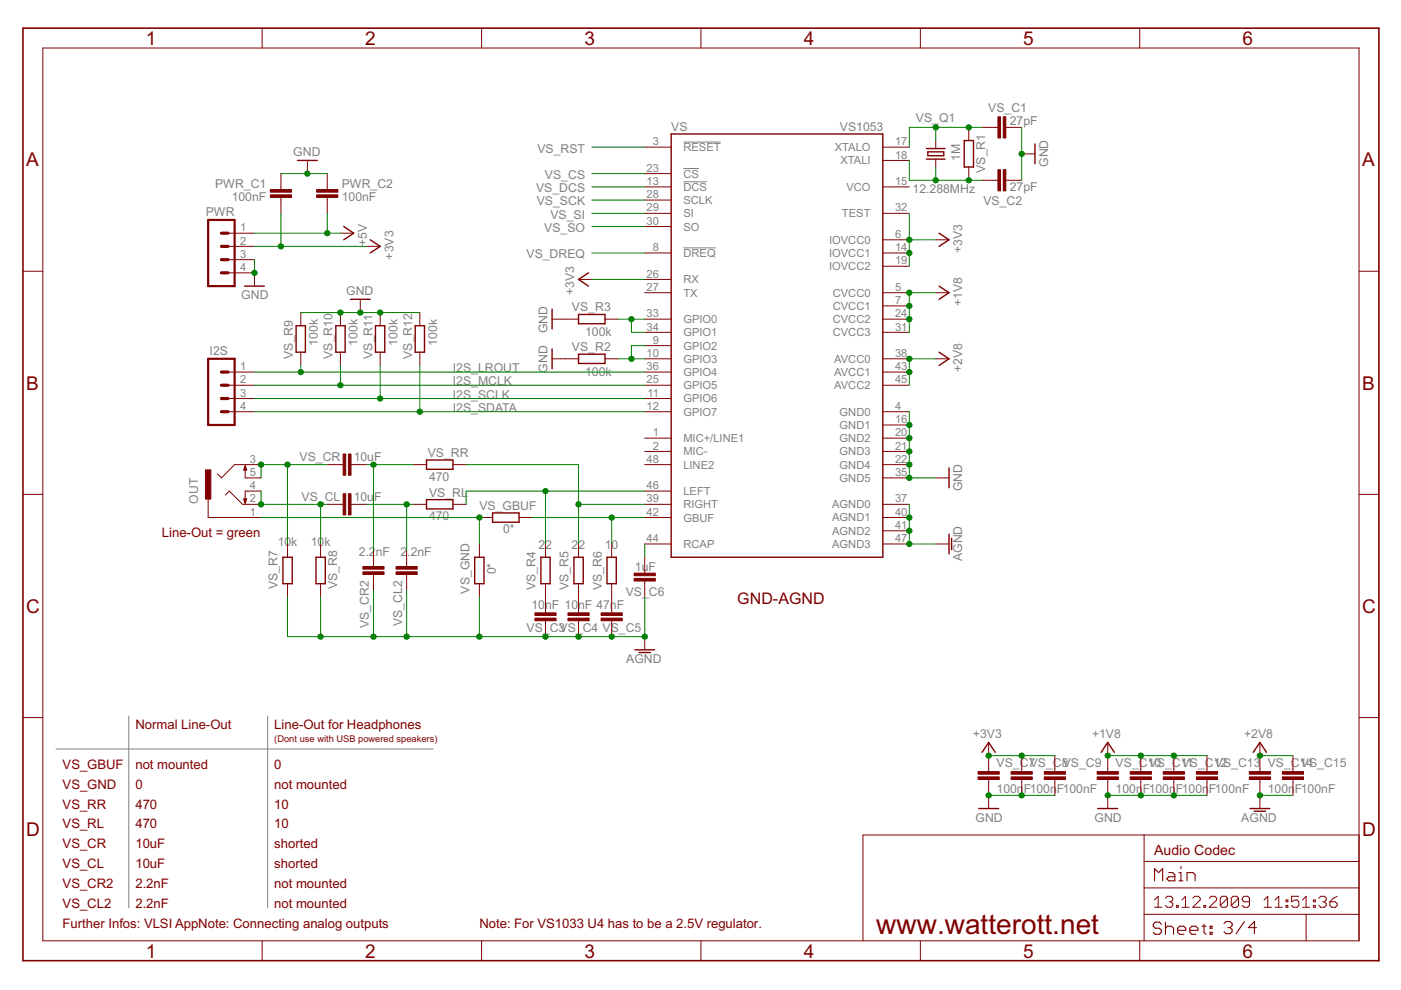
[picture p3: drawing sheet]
<svg xmlns="http://www.w3.org/2000/svg" width="297mm" height="210mm" viewBox="0 0 297 210" stroke-linecap="round" stroke-linejoin="round" font-family="sans-serif">
<g fill="#808080" stroke="#808080" stroke-width=".21">
<path d="M11.9 158.8h79.9z"/>
<path d="M56.7 151.8v40.7z"/>
<path d="M27.3 151.8v40.7z"/>
<path d="M144.9 30.1h7.9z"/>
<path d="M144.9 35.7h3.3z"/>
<path d="M144.9 38.5h5z"/>
<path d="M144.9 52.6h6.8z"/>
</g>
<g fill="#800000" stroke="#800000" stroke-width=".3">
<path d="M142.3 28.4v89.8z"/>
<path d="M142.3 118.2h44.9z"/>
<path d="M187.2 28.4v89.8z"/>
<path d="M142.3 28.4h44.9z"/>
<path d="M201.2 113.2v4.3z"/>
<path d="M201.8 114.1v2.4z"/>
<path d="M122.7 77.1h5.6z"/>
<path d="M122.7 75.1h5.6z"/>
<path d="M128.3 75.1v2z"/>
<path d="M122.7 75.1v2z"/>
<path d="M117.1 74v4.2z"/>
<path d="M130.7 118.2v5.6z"/>
<path d="M128.7 118.2v5.6z"/>
<path d="M128.7 118.2h2z"/>
<path d="M128.7 123.8h2z"/>
<path d="M123.7 118.2v5.6z"/>
<path d="M121.7 118.2v5.6z"/>
<path d="M121.7 118.2h2z"/>
<path d="M121.7 123.8h2z"/>
<path d="M116.6 118.2v5.6z"/>
<path d="M114.7 118.2v5.6z"/>
<path d="M114.7 118.2h1.9z"/>
<path d="M114.7 123.8h1.9z"/>
<path d="M134.6 137.8h4.2z"/>
<path d="M135.5 138.3h2.4z"/>
<path d="M199.1 52.2l2.1-1.4z"/>
<path d="M199.1 49.4l2.1 1.4z"/>
<path d="M199.1 77.5l2.1-1.4z"/>
<path d="M199.1 74.7l2.1 1.4z"/>
<path d="M199.1 63.5l2.1-1.4z"/>
<path d="M199.1 60.7l2.1 1.4z"/>
<path d="M122.7 59.2l2.1-1.4z"/>
<path d="M122.7 59.2l2.1 1.5z"/>
<path d="M201.2 99.2v4.2z"/>
<path d="M207.5 171.4h4.2z"/>
<path d="M209.6 157.4l1.4 2.1z"/>
<path d="M209.6 157.4l-1.4 2.1z"/>
<path d="M232.7 171.4h4.3z"/>
<path d="M234.9 157.4l1.4 2.1z"/>
<path d="M234.9 157.4l-1.5 2.1z"/>
<path d="M267.1 157.4l1.4 2.1z"/>
<path d="M267.1 157.4l-1.4 2.1z"/>
<path d="M265 171.4h4.2z"/>
<path d="M265.9 172h2.4z"/>
<path d="M219.4 30.5v4.2z"/>
<path d="M204.4 29.8v5.6z"/>
<path d="M206.4 29.8v5.6z"/>
<path d="M204.4 35.4h2z"/>
<path d="M204.4 29.8h2z"/>
<path d="M90.4 105.9h5.6z"/>
<path d="M90.4 107.9h5.6z"/>
<path d="M90.4 105.9v2z"/>
<path d="M96 105.9v2z"/>
<path d="M90.4 97.5h5.6z"/>
<path d="M90.4 99.5h5.6z"/>
<path d="M90.4 97.5v2z"/>
<path d="M96 97.5v2z"/>
<path d="M104.4 108.8h5.6z"/>
<path d="M104.4 110.7h5.6z"/>
<path d="M104.4 108.8v1.9z"/>
<path d="M110 108.8v1.9z"/>
<path d="M100.6 118.2v5.6z"/>
<path d="M102.6 118.2v5.6z"/>
<path d="M100.6 123.8h2z"/>
<path d="M100.6 118.2h2z"/>
<path d="M60 118.2v5.6z"/>
<path d="M62 118.2v5.6z"/>
<path d="M60 123.8h2z"/>
<path d="M60 118.2h2z"/>
<path d="M67 118.2v5.6z"/>
<path d="M69 118.2v5.6z"/>
<path d="M67 123.8h2z"/>
<path d="M67 118.2h2z"/>
<path d="M122.7 68.6h5.6z"/>
<path d="M122.7 66.7h5.6z"/>
<path d="M128.3 66.7v1.9z"/>
<path d="M122.7 66.7v1.9z"/>
<path d="M117.1 65.6v4.2z"/>
<path d="M51.9 60.7h4.1z"/>
<path d="M78.5 53.6l2.1-1.4z"/>
<path d="M78.5 50.8l2.1 1.4z"/>
<path d="M72.9 50.8l2.1-1.4z"/>
<path d="M72.9 48l2.1 1.4z"/>
<path d="M63.1 34h4.2z"/>
<path d="M64.7 69.1v5.6z"/>
<path d="M62.8 69.1v5.6z"/>
<path d="M62.8 69.1h1.9z"/>
<path d="M62.8 74.7h1.9z"/>
<path d="M73.2 69.1v5.6z"/>
<path d="M71.2 69.1v5.6z"/>
<path d="M71.2 69.1h2z"/>
<path d="M71.2 74.7h2z"/>
<path d="M81.6 69.1v5.6z"/>
<path d="M79.6 69.1v5.6z"/>
<path d="M79.6 69.1h2z"/>
<path d="M79.6 74.7h2z"/>
<path d="M90 69.1v5.6z"/>
<path d="M88 69.1v5.6z"/>
<path d="M88 69.1h2z"/>
<path d="M88 74.7h2z"/>
<path d="M74.3 63.5h4.2z"/>
<path d="M52 98.8l.3 .8z"/>
<path d="M51.7 99.6h.6z"/>
<path d="M52 98.8l-.3 .8z"/>
<path d="M52.3 105.8l-.3 .9z"/>
<path d="M51.7 105.8h.6z"/>
<path d="M51.7 105.8l.3 .9z"/>
<path d="M196.7 33h3.4z"/>
<path d="M200.1 32.2v.8z"/>
<path d="M196.7 32.2h3.4z"/>
<path d="M196.7 32.2v.8z"/>
<path d="M196.4 31.5h4z"/>
<path d="M196.4 33.7h4z"/>
</g>
<g fill="#800000" stroke="#800000" stroke-width=".21">
<path d="M136.7 31.2h5.6z"/>
<path d="M136.7 36.8h5.6z"/>
<path d="M136.7 39.6h5.6z"/>
<path d="M136.7 42.4h5.6z"/>
<path d="M136.7 45.2h5.6z"/>
<path d="M136.7 48h5.6z"/>
<path d="M136.7 59.2h5.6z"/>
<path d="M136.7 62.1h5.6z"/>
<path d="M136.7 67.7h5.6z"/>
<path d="M136.7 70.5h5.6z"/>
<path d="M136.7 73.3h5.6z"/>
<path d="M136.7 76.1h5.6z"/>
<path d="M136.7 78.9h5.6z"/>
<path d="M136.7 81.7h5.6z"/>
<path d="M136.7 84.5h5.6z"/>
<path d="M136.7 87.3h5.6z"/>
<path d="M136.7 92.9h5.6z"/>
<path d="M136.7 95.7h5.6z"/>
<path d="M136.7 98.5h5.6z"/>
<path d="M136.7 104.1h5.6z"/>
<path d="M136.7 106.9h5.6z"/>
<path d="M136.7 109.7h5.6z"/>
<path d="M136.7 115.3h5.6z"/>
<path d="M187.2 31.2h5.6z"/>
<path d="M187.2 34h5.6z"/>
<path d="M187.2 39.6h5.6z"/>
<path d="M187.2 45.2h5.6z"/>
<path d="M187.2 50.8h5.6z"/>
<path d="M187.2 53.6h5.6z"/>
<path d="M187.2 56.5h5.6z"/>
<path d="M187.2 62.1h5.6z"/>
<path d="M187.2 64.9h5.6z"/>
<path d="M187.2 67.7h5.6z"/>
<path d="M187.2 70.5h5.6z"/>
<path d="M187.2 76.1h5.6z"/>
<path d="M187.2 78.9h5.6z"/>
<path d="M187.2 81.7h5.6z"/>
<path d="M187.2 87.3h5.6z"/>
<path d="M187.2 90.1h5.6z"/>
<path d="M187.2 92.9h5.6z"/>
<path d="M187.2 95.7h5.6z"/>
<path d="M187.2 98.5h5.6z"/>
<path d="M187.2 101.3h5.6z"/>
<path d="M187.2 106.9h5.6z"/>
<path d="M136.7 53.6h5.6z"/>
<path d="M187.2 109.7h5.6z"/>
<path d="M187.2 112.5h5.6z"/>
<path d="M187.2 115.3h5.6z"/>
<path d="M198.4 115.3h2.8z"/>
<path d="M128.3 76.1h2.8z"/>
<path d="M119.9 76.1h2.8z"/>
<path d="M136.7 123.8v2.8z"/>
<path d="M136.7 118.2v2.7z"/>
<path d="M136.7 123.2v.6z"/>
<path d="M136.7 120.9v.6z"/>
<path d="M117.1 76.1h2.8z"/>
<path d="M129.7 115.3v2.9z"/>
<path d="M129.7 123.8v2.8z"/>
<path d="M122.7 115.3v2.9z"/>
<path d="M122.7 123.8v2.8z"/>
<path d="M115.7 115.3v2.9z"/>
<path d="M115.7 123.8v2.8z"/>
<path d="M115.7 132.2v2.8z"/>
<path d="M115.7 126.6v2.8z"/>
<path d="M115.7 131.6v.6z"/>
<path d="M115.7 129.4v.5z"/>
<path d="M122.7 132.2v2.8z"/>
<path d="M122.7 126.6v2.8z"/>
<path d="M122.7 131.6v.6z"/>
<path d="M122.7 129.4v.5z"/>
<path d="M129.7 132.2v2.8z"/>
<path d="M129.7 126.6v2.8z"/>
<path d="M129.7 131.6v.6z"/>
<path d="M129.7 129.4v.5z"/>
<path d="M136.7 135v2.8z"/>
<path d="M198.4 50.8h2.8z"/>
<path d="M198.4 76.1h2.8z"/>
<path d="M198.4 62.1h2.8z"/>
<path d="M122.7 59.2h2.8z"/>
<path d="M198.4 101.3h2.8z"/>
<path d="M288.1 193.9v5.6z"/>
<path d="M288.1 188.3v5.6z"/>
<path d="M288.1 182.6v5.7z"/>
<path d="M288.1 177v5.6z"/>
<path d="M183 177v22.5z"/>
<path d="M183 177h59.6z"/>
<path d="M242.6 177h45.5z"/>
<path d="M276.9 193.9v5.6z"/>
<path d="M276.9 193.9h11.2z"/>
<path d="M242.6 193.9h34.3z"/>
<path d="M242.6 193.9v5.6z"/>
<path d="M242.6 188.3v5.6z"/>
<path d="M242.6 188.3h45.5z"/>
<path d="M242.6 182.6v5.7z"/>
<path d="M242.6 182.6h45.5z"/>
<path d="M242.6 177v5.6z"/>
<path d="M244.8 190.8l.8-.8z"/>
<path d="M245.6 190v2.4z"/>
<path d="M244.8 192.4h1.5z"/>
<path d="M247.5 190l-.4 .4z"/>
<path d="M247.5 190h.8z"/>
<path d="M248.3 190l.3 .4z"/>
<path d="M248.6 190.4v.4z"/>
<path d="M248.6 190.8l-.3 .4z"/>
<path d="M247.9 191.2h.4z"/>
<path d="M248.3 191.2l.3 .4z"/>
<path d="M248.6 191.6v.4z"/>
<path d="M248.6 192l-.3 .4z"/>
<path d="M247.5 192.4h.8z"/>
<path d="M247.1 192l.4 .4z"/>
<path d="M249.4 192v.4z"/>
<path d="M249.4 192h.4z"/>
<path d="M249.8 192v.4z"/>
<path d="M249.4 192.4h.4z"/>
<path d="M251.4 190l-.8 .8z"/>
<path d="M251.4 190v2.4z"/>
<path d="M250.6 192.4h1.5z"/>
<path d="M252.9 192.4h1.6z"/>
<path d="M252.9 192.4l1.6-1.6z"/>
<path d="M254.5 190.4v.4z"/>
<path d="M254.1 190l.4 .4z"/>
<path d="M253.3 190h.8z"/>
<path d="M253.3 190l-.4 .4z"/>
<path d="M255.2 192v.4z"/>
<path d="M255.2 192h.4z"/>
<path d="M255.6 192v.4z"/>
<path d="M255.2 192.4h.4z"/>
<path d="M256.4 192.4h1.6z"/>
<path d="M256.4 192.4l1.6-1.6z"/>
<path d="M258 190.4v.4z"/>
<path d="M257.6 190l.4 .4z"/>
<path d="M256.8 190h.8z"/>
<path d="M256.4 190.4l.4-.4z"/>
<path d="M258.7 190.4v1.6z"/>
<path d="M259.1 190l-.4 .4z"/>
<path d="M259.1 190h.8z"/>
<path d="M259.9 190l.4 .4z"/>
<path d="M260.3 190.4v1.6z"/>
<path d="M260.3 192l-.4 .4z"/>
<path d="M259.1 192.4h.8z"/>
<path d="M258.7 192l.4 .4z"/>
<path d="M258.7 192l1.6-1.6z"/>
<path d="M261 190.4v1.6z"/>
<path d="M261.4 190l-.4 .4z"/>
<path d="M261.4 190h.8z"/>
<path d="M262.2 190l.4 .4z"/>
<path d="M262.6 190.4v1.6z"/>
<path d="M262.6 192l-.4 .4z"/>
<path d="M261.4 192.4h.8z"/>
<path d="M261 192l.4 .4z"/>
<path d="M261 192l1.6-1.6z"/>
<path d="M263.4 192l.4 .4z"/>
<path d="M263.8 192.4h.7z"/>
<path d="M264.5 192.4l.4-.4z"/>
<path d="M264.9 190.4v1.6z"/>
<path d="M264.5 190l.4 .4z"/>
<path d="M263.8 190h.7z"/>
<path d="M263.8 190l-.4 .4z"/>
<path d="M263.4 190.4v.4z"/>
<path d="M263.4 190.8l.4 .4z"/>
<path d="M263.8 191.2h1.1z"/>
<path d="M268 190.8l.8-.8z"/>
<path d="M268.8 190v2.4z"/>
<path d="M268 192.4h1.6z"/>
<path d="M270.3 190.8l.8-.8z"/>
<path d="M271.1 190v2.4z"/>
<path d="M270.3 192.4h1.6z"/>
<path d="M272.7 190.8h.3z"/>
<path d="M273 190.8v.4z"/>
<path d="M272.7 191.2h.3z"/>
<path d="M272.7 190.8v.4z"/>
<path d="M272.7 192h.3z"/>
<path d="M273 192v.4z"/>
<path d="M272.7 192.4h.3z"/>
<path d="M272.7 192v.4z"/>
<path d="M273.8 190h1.6z"/>
<path d="M273.8 190v1.2z"/>
<path d="M273.8 191.2l.8-.4z"/>
<path d="M274.6 190.8h.4z"/>
<path d="M275 190.8l.4 .4z"/>
<path d="M275.4 191.2v.8z"/>
<path d="M275.4 192l-.4 .4z"/>
<path d="M274.2 192.4h.8z"/>
<path d="M273.8 192l.4 .4z"/>
<path d="M276.9 190l-.7 .8z"/>
<path d="M276.9 190v2.4z"/>
<path d="M276.2 192.4h1.5z"/>
<path d="M278.5 190.8h.4z"/>
<path d="M278.9 190.8v.4z"/>
<path d="M278.5 191.2h.4z"/>
<path d="M278.5 190.8v.4z"/>
<path d="M278.5 192h.4z"/>
<path d="M278.9 192v.4z"/>
<path d="M278.5 192.4h.4z"/>
<path d="M278.5 192v.4z"/>
<path d="M279.6 190.4l.4-.4z"/>
<path d="M280 190h.8z"/>
<path d="M280.8 190l.4 .4z"/>
<path d="M281.2 190.4v.4z"/>
<path d="M280.8 191.2l.4-.4z"/>
<path d="M280.4 191.2h.4z"/>
<path d="M280.8 191.2l.4 .4z"/>
<path d="M281.2 191.6v.4z"/>
<path d="M280.8 192.4l.4-.4z"/>
<path d="M280 192.4h.8z"/>
<path d="M279.6 192l.4 .4z"/>
<path d="M282.7 190.4l.8-.4z"/>
<path d="M282 191.2l.7-.8z"/>
<path d="M282 191.2v.8z"/>
<path d="M282 192l.3 .4z"/>
<path d="M282.3 192.4h.8z"/>
<path d="M283.1 192.4l.4-.4z"/>
<path d="M283.5 191.6v.4z"/>
<path d="M283.1 191.2l.4 .4z"/>
<path d="M282 191.2h1.1z"/>
<path d="M9.1 10.2v189.3z"/>
<path d="M4.9 57.5h4.2z"/>
<path d="M4.9 104.8h4.2z"/>
<path d="M4.9 152.1h4.2z"/>
<path d="M9.1 199.5h279z"/>
<path d="M55.6 199.5v4.2z"/>
<path d="M102.1 199.5v4.2z"/>
<path d="M148.6 199.5v4.2z"/>
<path d="M195.1 199.5v4.2z"/>
<path d="M241.6 199.5v4.2z"/>
<path d="M288.1 10.2v189.3z"/>
<path d="M288.1 57.5h4.3z"/>
<path d="M288.1 104.8h4.3z"/>
<path d="M288.1 152.1h4.3z"/>
<path d="M9.1 10.2h279z"/>
<path d="M55.6 6v4.2z"/>
<path d="M102.1 6v4.2z"/>
<path d="M148.6 6v4.2z"/>
<path d="M195.1 6v4.2z"/>
<path d="M241.6 6v4.2z"/>
<path d="M209.6 160.2v2.8z"/>
<path d="M209.6 165.8v2.8z"/>
<path d="M209.6 163v.6z"/>
<path d="M209.6 165.3v.5z"/>
<path d="M216.6 160.2v2.8z"/>
<path d="M216.6 165.8v2.8z"/>
<path d="M216.6 163v.6z"/>
<path d="M216.6 165.3v.5z"/>
<path d="M223.6 160.2v2.8z"/>
<path d="M223.6 165.8v2.8z"/>
<path d="M223.6 163v.6z"/>
<path d="M223.6 165.3v.5z"/>
<path d="M209.6 168.6v2.8z"/>
<path d="M209.6 157.4v2.8z"/>
<path d="M234.9 160.2v2.8z"/>
<path d="M234.9 165.8v2.8z"/>
<path d="M234.9 163v.6z"/>
<path d="M234.9 165.3v.5z"/>
<path d="M241.9 160.2v2.8z"/>
<path d="M241.9 165.8v2.8z"/>
<path d="M241.9 163v.6z"/>
<path d="M241.9 165.3v.5z"/>
<path d="M248.9 160.2v2.8z"/>
<path d="M248.9 165.8v2.8z"/>
<path d="M248.9 163v.6z"/>
<path d="M248.9 165.3v.5z"/>
<path d="M234.9 168.6v2.8z"/>
<path d="M267.1 160.2v2.8z"/>
<path d="M267.1 165.8v2.8z"/>
<path d="M267.1 163v.6z"/>
<path d="M267.1 165.3v.5z"/>
<path d="M274.1 160.2v2.8z"/>
<path d="M274.1 165.8v2.8z"/>
<path d="M274.1 163v.6z"/>
<path d="M274.1 165.3v.5z"/>
<path d="M234.9 157.4v2.8z"/>
<path d="M267.1 157.4v2.8z"/>
<path d="M267.1 168.6v2.8z"/>
<path d="M208.2 38.2h2.8z"/>
<path d="M213.8 38.2h2.8z"/>
<path d="M211 38.2h.6z"/>
<path d="M213.3 38.2h.5z"/>
<path d="M208.2 27h2.8z"/>
<path d="M213.8 27h2.8z"/>
<path d="M211 27h.6z"/>
<path d="M213.3 27h.5z"/>
<path d="M216.6 32.6h2.8z"/>
<path d="M205.4 35.4v2.8z"/>
<path d="M205.4 27v2.8z"/>
<path d="M87.6 106.9h2.8z"/>
<path d="M96 106.9h2.8z"/>
<path d="M87.6 98.5h2.8z"/>
<path d="M96 98.5h2.8z"/>
<path d="M101.6 109.7h2.8z"/>
<path d="M110 109.7h2.9z"/>
<path d="M101.6 123.8v2.8z"/>
<path d="M101.6 115.3v2.9z"/>
<path d="M75 98.5h2.8z"/>
<path d="M69.4 98.5h2.8z"/>
<path d="M74.4 98.5h.6z"/>
<path d="M72.2 98.5h.5z"/>
<path d="M75 106.9h2.8z"/>
<path d="M69.4 106.9h2.8z"/>
<path d="M74.4 106.9h.6z"/>
<path d="M72.2 106.9h.5z"/>
<path d="M61 123.8v2.8z"/>
<path d="M61 115.3v2.9z"/>
<path d="M68 123.8v2.8z"/>
<path d="M68 115.3v2.9z"/>
<path d="M79.2 116.8v2.7z"/>
<path d="M79.2 122.4v2.8z"/>
<path d="M79.2 119.5v.6z"/>
<path d="M79.2 121.8v.6z"/>
<path d="M86.2 116.8v2.7z"/>
<path d="M86.2 122.4v2.8z"/>
<path d="M86.2 119.5v.6z"/>
<path d="M86.2 121.8v.6z"/>
<path d="M128.3 67.7h2.8z"/>
<path d="M119.9 67.7h2.8z"/>
<path d="M117.1 67.7h2.8z"/>
<path d="M255.9 160.2v2.8z"/>
<path d="M255.9 165.8v2.8z"/>
<path d="M255.9 163v.6z"/>
<path d="M255.9 165.3v.5z"/>
<path d="M54 57.8v2.9z"/>
<path d="M77.8 52.2h2.8z"/>
<path d="M59.6 36.8v2.8z"/>
<path d="M59.6 42.4v2.8z"/>
<path d="M59.6 39.6v.6z"/>
<path d="M59.6 41.9v.5z"/>
<path d="M48.3 78.9h5.7z"/>
<path d="M48.3 81.7h5.7z"/>
<path d="M48.3 84.5h5.7z"/>
<path d="M48.3 87.3h5.7z"/>
<path d="M48.3 49.4h5.7z"/>
<path d="M48.3 52.2h5.7z"/>
<path d="M48.3 55.1h5.7z"/>
<path d="M48.3 57.8h5.7z"/>
<path d="M69.4 36.8v2.8z"/>
<path d="M69.4 42.4v2.8z"/>
<path d="M69.4 39.6v.6z"/>
<path d="M69.4 41.9v.5z"/>
<path d="M72.2 49.4h2.8z"/>
<path d="M65.2 34v2.8z"/>
<path d="M63.8 66.3v2.8z"/>
<path d="M63.8 74.7v2.8z"/>
<path d="M72.2 66.3v2.8z"/>
<path d="M72.2 74.7v2.8z"/>
<path d="M80.6 66.3v2.8z"/>
<path d="M80.6 74.7v2.8z"/>
<path d="M89 66.3v2.8z"/>
<path d="M89 74.7v2.8z"/>
<path d="M76.4 63.5v2.8z"/>
<path d="M52.6 109.7h2.8z"/>
<path d="M52.6 98.5h2.8z"/>
<path d="M52.6 101.3h2.8z"/>
<path d="M49.7 98.5h2.9z"/>
<path d="M49.7 98.5l-2.8 2.8z"/>
<path d="M46.1 100.5l.8 .8z"/>
<path d="M52 101.3h.6z"/>
<path d="M52 98.8v2.5z"/>
<path d="M44.1 109.7h8.5z"/>
<path d="M44.1 105.8v3.9z"/>
<path d="M52.6 106.9h2.8z"/>
<path d="M52.6 104.1h2.8z"/>
<path d="M51.4 106.9h1.2z"/>
<path d="M48.6 104.1l2.8 2.8z"/>
<path d="M48.6 104.1l-.8 .9z"/>
<path d="M52 104.1h.6z"/>
<path d="M52 104.1v2.6z"/>
<path d="M198.4 29.8v1.7z"/>
<path d="M198.4 33.7v1.7z"/>
</g>
<g fill="#800000" stroke="#800000" stroke-width=".21">
<path d="M134.5 121.5h4.4v.6h-4.4z"/>
<path d="M134.5 122.6h4.4v.6h-4.4z"/>
<path d="M113.4 129.9h4.5v.6h-4.5z"/>
<path d="M113.4 131.1h4.5v.5h-4.5z"/>
<path d="M120.4 129.9h4.5v.6h-4.5z"/>
<path d="M120.4 131.1h4.5v.5h-4.5z"/>
<path d="M127.4 129.9h4.5v.6h-4.5z"/>
<path d="M127.4 131.1h4.5v.5h-4.5z"/>
<path d="M207.4 164.7h4.5v.6h-4.5z"/>
<path d="M207.4 163.6h4.5v.5h-4.5z"/>
<path d="M214.4 164.7h4.5v.6h-4.5z"/>
<path d="M214.4 163.6h4.5v.5h-4.5z"/>
<path d="M221.4 164.7h4.5v.6h-4.5z"/>
<path d="M221.4 163.6h4.5v.5h-4.5z"/>
<path d="M232.6 164.7h4.5v.6h-4.5z"/>
<path d="M232.6 163.6h4.5v.5h-4.5z"/>
<path d="M239.6 164.7h4.5v.6h-4.5z"/>
<path d="M239.6 163.6h4.5v.5h-4.5z"/>
<path d="M246.6 164.7h4.5v.6h-4.5z"/>
<path d="M246.6 163.6h4.5v.5h-4.5z"/>
<path d="M264.9 164.7h4.5v.6h-4.5z"/>
<path d="M264.9 163.6h4.5v.5h-4.5z"/>
<path d="M271.9 164.7h4.5v.6h-4.5z"/>
<path d="M271.9 163.6h4.5v.5h-4.5z"/>
<path d="M212.7 36h.6v4.5h-.6z"/>
<path d="M211.6 36h.5v4.5h-.5z"/>
<path d="M212.7 24.8h.6v4.5h-.6z"/>
<path d="M211.6 24.8h.5v4.5h-.5z"/>
<path d="M72.7 96.3h.6v4.5h-.6z"/>
<path d="M73.9 96.3h.5v4.5h-.5z"/>
<path d="M72.7 104.7h.6v4.5h-.6z"/>
<path d="M73.9 104.7h.5v4.5h-.5z"/>
<path d="M76.9 121.2h4.5v.6h-4.5z"/>
<path d="M76.9 120.1h4.5v.6h-4.5z"/>
<path d="M84 121.2h4.5v.6h-4.5z"/>
<path d="M84 120.1h4.5v.6h-4.5z"/>
<path d="M253.7 164.7h4.4v.6h-4.4z"/>
<path d="M253.7 163.6h4.4v.5h-4.4z"/>
<path d="M57.3 41.3h4.5v.6h-4.5z"/>
<path d="M57.3 40.2h4.5v.5h-4.5z"/>
<path d="M67.1 41.3h4.5v.6h-4.5z"/>
<path d="M67.1 40.2h4.5v.5h-4.5z"/>
<path d="M43.6 99.6h1.1v6.2h-1.1z"/>
</g>
<g fill="#800000" stroke="#800000" stroke-width=".23">
<path d="M244.8 184.2v2.6z"/>
<path d="M244.8 184.2l.8 .8z"/>
<path d="M245.6 185l.9-.8z"/>
<path d="M246.5 184.2v2.6z"/>
<path d="M247.8 185h.9z"/>
<path d="M248.7 185l.4 .5z"/>
<path d="M249.1 185.5v1.3z"/>
<path d="M247.8 186.8h1.3z"/>
<path d="M247.4 186.3l.4 .5z"/>
<path d="M247.4 186.3l.4-.4z"/>
<path d="M247.8 185.9h1.3z"/>
<path d="M250 185h.4z"/>
<path d="M250.4 185v1.8z"/>
<path d="M250 186.8h.8z"/>
<path d="M250.4 183.7v.5z"/>
<path d="M251.7 185v1.8z"/>
<path d="M251.7 185h1.3z"/>
<path d="M253 185l.4 .5z"/>
<path d="M253.4 185.5v1.3z"/>
<path d="M259.5 195.8l.4-.4z"/>
<path d="M259.9 195.4h.9z"/>
<path d="M260.8 195.4l.4 .4z"/>
<path d="M261.2 195.8v.4z"/>
<path d="M261.2 196.2l-.4 .5z"/>
<path d="M260.4 196.7h.4z"/>
<path d="M260.8 196.7l.4 .4z"/>
<path d="M261.2 197.1v.4z"/>
<path d="M260.8 198l.4-.5z"/>
<path d="M259.9 198h.9z"/>
<path d="M259.5 197.5l.4 .5z"/>
<path d="M263.8 195.4l-1.7 2.6z"/>
<path d="M266 195.4v2.6z"/>
<path d="M266 195.4l-1.3 1.3z"/>
<path d="M264.7 196.7h1.7z"/>
<path d="M245.8 195.5l.4 .5z"/>
<path d="M244.9 195.5h.9z"/>
<path d="M244.9 195.5l-.4 .5z"/>
<path d="M244.5 196v.4z"/>
<path d="M244.5 196.4l.4 .4z"/>
<path d="M244.9 196.8h.9z"/>
<path d="M245.8 196.8l.4 .5z"/>
<path d="M246.2 197.3v.4z"/>
<path d="M246.2 197.7l-.4 .4z"/>
<path d="M244.9 198.1h.9z"/>
<path d="M244.5 197.7l.4 .4z"/>
<path d="M247.1 195.5v2.6z"/>
<path d="M247.1 196.8l.4-.4z"/>
<path d="M247.5 196.4h.9z"/>
<path d="M248.4 196.4l.4 .4z"/>
<path d="M248.8 196.8v1.3z"/>
<path d="M250.1 198.1h.9z"/>
<path d="M249.7 197.7l.4 .4z"/>
<path d="M249.7 196.8v.9z"/>
<path d="M249.7 196.8l.4-.4z"/>
<path d="M250.1 196.4h.9z"/>
<path d="M251 196.4l.4 .4z"/>
<path d="M251.4 196.8v.5z"/>
<path d="M249.7 197.3h1.7z"/>
<path d="M252.7 198.1h.9z"/>
<path d="M252.3 197.7l.4 .4z"/>
<path d="M252.3 196.8v.9z"/>
<path d="M252.3 196.8l.4-.4z"/>
<path d="M252.7 196.4h.9z"/>
<path d="M253.6 196.4l.4 .4z"/>
<path d="M254 196.8v.5z"/>
<path d="M252.3 197.3h1.7z"/>
<path d="M255.3 196v1.7z"/>
<path d="M255.3 197.7l.4 .4z"/>
<path d="M254.8 196.4h.9z"/>
<path d="M256.6 196.4h.4z"/>
<path d="M257 196.4v.4z"/>
<path d="M256.6 196.8h.4z"/>
<path d="M256.6 196.4v.4z"/>
<path d="M256.6 197.7h.4z"/>
<path d="M257 197.7v.4z"/>
<path d="M256.6 198.1h.4z"/>
<path d="M256.6 197.7v.4z"/>
</g>
<g fill="#800000" stroke="#800000" stroke-width=".34">
<path d="M4.9 6v197.7z"/>
<path d="M4.9 203.7h287.5z"/>
<path d="M292.4 6v197.7z"/>
<path d="M4.9 6h287.5z"/>
</g>
<g fill="#800000" stroke="#800000" stroke-width=".47">
<path d="M44.1 76.1h5.6z"/>
<path d="M44.1 76.1v14z"/>
<path d="M49.7 76.1v14z"/>
<path d="M44.1 90.1h5.6z"/>
<path d="M44.1 46.6h5.6z"/>
<path d="M44.1 46.6v14.1z"/>
<path d="M49.7 46.6v14.1z"/>
<path d="M44.1 60.7h5.6z"/>
</g>
<g fill="#800000" stroke="#800000" stroke-width=".68">
<path d="M46.9 84.5h1.4z"/>
<path d="M46.9 81.7h1.4z"/>
<path d="M46.9 78.9h1.4z"/>
<path d="M46.9 87.3h1.4z"/>
<path d="M46.9 55.1h1.4z"/>
<path d="M46.9 52.2h1.4z"/>
<path d="M46.9 49.4h1.4z"/>
<path d="M46.9 57.8h1.4z"/>
</g>
<g fill="#008000" stroke="#008000" stroke-width=".21">
<path d="M192.8 98.5v2.8z"/>
<path d="M192.8 95.7v2.8z"/>
<path d="M192.8 92.9v2.8z"/>
<path d="M192.8 90.1v2.8z"/>
<path d="M192.8 87.3v2.8z"/>
<path d="M192.8 101.3h5.6z"/>
<path d="M209.6 168.6h7z"/>
<path d="M216.6 168.6h7z"/>
<path d="M234.9 168.6h7z"/>
<path d="M241.9 168.6h7z"/>
<path d="M248.9 168.6h7z"/>
<path d="M216.6 32.6v5.6z"/>
<path d="M216.6 27v5.6z"/>
<path d="M54 55.1v2.7z"/>
<path d="M65.2 36.8h4.2z"/>
<path d="M59.6 36.8h5.6z"/>
<path d="M63.8 66.3h8.4z"/>
<path d="M72.2 66.3h4.2z"/>
<path d="M76.4 66.3h4.2z"/>
<path d="M80.6 66.3h8.4z"/>
<path d="M125.5 39.6h11.2z"/>
<path d="M125.5 36.8h11.2z"/>
<path d="M125.5 31.2h11.2z"/>
<path d="M125.5 53.6h11.2z"/>
<path d="M115.7 135h7z"/>
<path d="M122.7 135h7z"/>
<path d="M129.7 135h7z"/>
<path d="M136.7 126.6v8.4z"/>
<path d="M101.6 126.6v8.4z"/>
<path d="M101.6 135h14.1z"/>
<path d="M86.2 135h15.4z"/>
<path d="M79.2 135h7z"/>
<path d="M68 135h11.2z"/>
<path d="M68 126.6v8.4z"/>
<path d="M61 135h7z"/>
<path d="M61 126.6v8.4z"/>
<path d="M79.2 125.2v9.8z"/>
<path d="M86.2 125.2v9.8z"/>
<path d="M192.8 106.9v2.8z"/>
<path d="M192.8 109.7v2.8z"/>
<path d="M192.8 112.5v2.8z"/>
<path d="M192.8 115.3h5.6z"/>
<path d="M267.1 168.6h7z"/>
<path d="M192.8 76.1v2.8z"/>
<path d="M192.8 78.9v2.8z"/>
<path d="M192.8 76.1h5.6z"/>
<path d="M267.1 160.2h7z"/>
<path d="M192.8 62.1v2.8z"/>
<path d="M192.8 64.9v2.8z"/>
<path d="M192.8 67.7v2.8z"/>
<path d="M192.8 62.1h5.6z"/>
<path d="M234.9 160.2h7z"/>
<path d="M241.9 160.2h7z"/>
<path d="M248.9 160.2h7z"/>
<path d="M192.8 50.8v2.8z"/>
<path d="M192.8 53.6v2.9z"/>
<path d="M192.8 45.2v5.6z"/>
<path d="M192.8 50.8h5.6z"/>
<path d="M125.5 59.2h11.2z"/>
<path d="M209.6 160.2h7z"/>
<path d="M216.6 160.2h7z"/>
<path d="M59.6 45.2v7z"/>
<path d="M54 52.2h5.6z"/>
<path d="M59.6 52.2h18.2z"/>
<path d="M129.7 109.7h7z"/>
<path d="M129.7 109.7v5.6z"/>
<path d="M112.9 109.7h16.8z"/>
<path d="M115.7 104.1h21z"/>
<path d="M98.8 104.1h16.9z"/>
<path d="M98.8 104.1v2.8z"/>
<path d="M115.7 104.1v11.2z"/>
<path d="M122.7 106.9h14z"/>
<path d="M122.7 106.9v8.4z"/>
<path d="M122.7 98.5v8.4z"/>
<path d="M98.8 98.5h23.9z"/>
<path d="M136.7 115.3v2.9z"/>
<path d="M125.5 42.4h11.2z"/>
<path d="M125.5 45.2h11.2z"/>
<path d="M125.5 48h11.2z"/>
<path d="M205.4 38.2h2.8z"/>
<path d="M198.4 38.2h7z"/>
<path d="M198.4 35.4v2.8z"/>
<path d="M192.8 38.2h5.6z"/>
<path d="M192.8 34v4.2z"/>
<path d="M192.8 27v4.2z"/>
<path d="M192.8 27h5.6z"/>
<path d="M198.4 27v2.8z"/>
<path d="M198.4 27h7z"/>
<path d="M205.4 27h2.8z"/>
<path d="M55.4 109.7h46.2z"/>
<path d="M101.6 109.7v5.6z"/>
<path d="M61 98.5h8.4z"/>
<path d="M55.4 98.5h5.6z"/>
<path d="M61 98.5v16.8z"/>
<path d="M55.4 98.5v2.8z"/>
<path d="M55.4 106.9h12.6z"/>
<path d="M68 106.9h1.4z"/>
<path d="M68 106.9v8.4z"/>
<path d="M55.4 104.1v2.8z"/>
<path d="M79.2 98.5h8.4z"/>
<path d="M77.8 98.5h1.4z"/>
<path d="M79.2 98.5v18.3z"/>
<path d="M77.8 106.9h8.4z"/>
<path d="M86.2 106.9h1.4z"/>
<path d="M86.2 106.9v9.9z"/>
<path d="M133.9 76.1h2.8z"/>
<path d="M133.9 73.3h2.8z"/>
<path d="M133.9 73.3v2.8z"/>
<path d="M131.1 76.1h2.8z"/>
<path d="M133.9 67.7v2.8z"/>
<path d="M133.9 67.7h2.8z"/>
<path d="M133.9 70.5h2.8z"/>
<path d="M131.1 67.7h2.8z"/>
<path d="M54 84.5h26.6z"/>
<path d="M80.6 84.5h56.1z"/>
<path d="M80.6 77.5v7z"/>
<path d="M89 87.3h47.7z"/>
<path d="M54 87.3h35z"/>
<path d="M89 77.5v9.8z"/>
<path d="M54 78.9h9.8z"/>
<path d="M63.8 78.9h72.9z"/>
<path d="M63.8 77.5v1.4z"/>
<path d="M72.2 81.7h64.5z"/>
<path d="M54 81.7h18.2z"/>
<path d="M72.2 77.5v4.2z"/>
<path d="M69.4 49.4h2.8z"/>
<path d="M69.4 45.2v4.2z"/>
<path d="M54 49.4h15.4z"/>
<circle cx="192.8" cy="98.5" r=".56"/>
<circle cx="192.8" cy="95.7" r=".56"/>
<circle cx="192.8" cy="92.9" r=".56"/>
<circle cx="192.8" cy="90.1" r=".56"/>
<circle cx="192.8" cy="101.3" r=".56"/>
<circle cx="216.6" cy="168.6" r=".56"/>
<circle cx="209.6" cy="168.6" r=".56"/>
<circle cx="241.9" cy="168.6" r=".56"/>
<circle cx="234.9" cy="168.6" r=".56"/>
<circle cx="248.9" cy="168.6" r=".56"/>
<circle cx="216.6" cy="32.6" r=".56"/>
<circle cx="54" cy="57.8" r=".56"/>
<circle cx="65.2" cy="36.8" r=".56"/>
<circle cx="72.2" cy="66.3" r=".56"/>
<circle cx="80.6" cy="66.3" r=".56"/>
<circle cx="76.4" cy="66.3" r=".56"/>
<circle cx="122.7" cy="135" r=".56"/>
<circle cx="129.7" cy="135" r=".56"/>
<circle cx="136.7" cy="135" r=".56"/>
<circle cx="115.7" cy="135" r=".56"/>
<circle cx="101.7" cy="135" r=".56"/>
<circle cx="68" cy="135" r=".56"/>
<circle cx="79.2" cy="135" r=".56"/>
<circle cx="86.2" cy="135" r=".56"/>
<circle cx="192.8" cy="109.7" r=".56"/>
<circle cx="192.8" cy="112.5" r=".56"/>
<circle cx="192.8" cy="115.3" r=".56"/>
<circle cx="267.1" cy="168.6" r=".56"/>
<circle cx="192.8" cy="78.9" r=".56"/>
<circle cx="192.8" cy="76.1" r=".56"/>
<circle cx="267.1" cy="160.2" r=".56"/>
<circle cx="192.8" cy="64.9" r=".56"/>
<circle cx="192.8" cy="67.7" r=".56"/>
<circle cx="192.8" cy="62.1" r=".56"/>
<circle cx="241.9" cy="160.2" r=".56"/>
<circle cx="234.9" cy="160.2" r=".56"/>
<circle cx="248.9" cy="160.2" r=".56"/>
<circle cx="192.8" cy="53.6" r=".56"/>
<circle cx="192.8" cy="50.8" r=".56"/>
<circle cx="216.6" cy="160.2" r=".56"/>
<circle cx="209.6" cy="160.2" r=".56"/>
<circle cx="59.6" cy="52.2" r=".56"/>
<circle cx="129.7" cy="109.7" r=".56"/>
<circle cx="115.7" cy="104.1" r=".56"/>
<circle cx="122.7" cy="106.9" r=".56"/>
<circle cx="205.4" cy="38.2" r=".56"/>
<circle cx="198.4" cy="38.2" r=".56"/>
<circle cx="198.4" cy="27" r=".56"/>
<circle cx="205.4" cy="27" r=".56"/>
<circle cx="101.7" cy="109.7" r=".56"/>
<circle cx="61" cy="98.5" r=".56"/>
<circle cx="55.4" cy="98.5" r=".56"/>
<circle cx="68" cy="106.9" r=".56"/>
<circle cx="55.4" cy="106.9" r=".56"/>
<circle cx="79.2" cy="98.5" r=".56"/>
<circle cx="86.2" cy="106.9" r=".56"/>
<circle cx="133.9" cy="76.1" r=".56"/>
<circle cx="133.9" cy="67.7" r=".56"/>
<circle cx="80.6" cy="84.5" r=".56"/>
<circle cx="89" cy="87.3" r=".56"/>
<circle cx="63.8" cy="78.9" r=".56"/>
<circle cx="72.2" cy="81.7" r=".56"/>
<circle cx="69.4" cy="49.4" r=".56"/>
</g>
<text font-size="6.6" fill="#800000" x="185.8" y="198.1">www.watterott.net</text>
<g font-size="4.5" fill="#800000">
<text x="30.9" y="9.5">1</text>
<text x="77.4" y="9.5">2</text>
<text x="123.9" y="9.5">3</text>
<text x="170.4" y="9.5">4</text>
<text x="216.9" y="9.5">5</text>
<text x="263.5" y="9.5">6</text>
<text x="5.5" y="35.3">A</text>
<text x="288.8" y="35.3">A</text>
<text x="5.5" y="82.6">B</text>
<text x="288.8" y="82.6">B</text>
<text x="5.5" y="129.9">C</text>
<text x="288.8" y="129.9">C</text>
<text x="5.5" y="177.3">D</text>
<text x="288.8" y="177.3">D</text>
<text x="30.9" y="203">1</text>
<text x="77.4" y="203">2</text>
<text x="123.9" y="203">3</text>
<text x="170.4" y="203">4</text>
<text x="216.9" y="203">5</text>
<text x="263.5" y="203">6</text>
</g>
<text font-size="3.8" fill="#800000" x="156.3" y="128">GND-AGND</text>
<text font-size="3.3" fill="#800000" x="244.7" y="181.3">Audio Codec</text>
<g font-size="3.1" fill="#800000">
<text x="34.3" y="113.9">Line-Out = green</text>
<text x="28.7" y="154.6">Normal Line-Out</text>
<text x="58.2" y="154.6">Line-Out for Headphones</text>
<text x="13.3" y="167.2">VS_GND</text>
<text x="13.3" y="163">VS_GBUF</text>
<text x="28.7" y="163">not mounted</text>
<text x="28.7" y="167.2">0</text>
<text x="58.2" y="167.2">not mounted</text>
<text x="58.2" y="163">0</text>
<text x="13.3" y="171.4">VS_RR</text>
<text x="28.7" y="171.4">470</text>
<text x="58.2" y="171.4">10</text>
<text x="13.3" y="175.6">VS_RL</text>
<text x="13.3" y="179.8">VS_CR</text>
<text x="28.7" y="175.6">470</text>
<text x="28.7" y="179.8">10uF</text>
<text x="58.2" y="175.6">10</text>
<text x="58.2" y="179.8">shorted</text>
<text x="13.3" y="184.1">VS_CL</text>
<text x="28.7" y="184.1">10uF</text>
<text x="58.2" y="184.1">shorted</text>
<text x="13.3" y="188.3">VS_CR2</text>
<text x="28.7" y="188.3">2.2nF</text>
<text x="58.2" y="188.3">not mounted</text>
<text x="13.3" y="192.5">VS_CL2</text>
<text x="13.3" y="196.7">Further Infos: VLSI AppNote: Connecting analog outputs</text>
<text x="28.7" y="192.5">2.2nF</text>
<text x="58.2" y="192.5">not mounted</text>
<text x="101.6" y="196.7">Note: For VS1033 U4 has to be a 2.5V regulator.</text>
</g>
<g font-size="2.9" fill="#808080">
<text x="209.5" y="23.7">VS_C1</text>
<text x="142.3" y="27.7">VS</text>
<text x="178.1" y="27.7">VS1053</text>
<text x="194.2" y="25.9">VS_Q1</text>
<text x="214.1" y="26.6">27pF</text>
<text x="62.2" y="33">GND</text>
<text x="113.9" y="32.3">VS_RST</text>
<text x="203.6" y="34.1" transform="rotate(-90 203.6 34.1)">1M</text>
<text x="222.2" y="35.4" transform="rotate(-90 222.2 35.4)">GND</text>
<text x="45.6" y="39.8">PWR_C1</text>
<text x="72.5" y="39.9">PWR_C2</text>
<text x="113.7" y="40.8">VS_DCS</text>
<text x="115.5" y="38">VS_CS</text>
<text x="193.5" y="41">12.288MHz</text>
<text x="208.9" y="36.6" transform="rotate(-90 208.9 36.6)">VS_R1</text>
<text x="214.1" y="40.6">27pF</text>
<text x="43.6" y="45.8">PWR</text>
<text x="49.1" y="42.6">100nF</text>
<text x="72.5" y="42.7">100nF</text>
<text x="113.8" y="43.6">VS_SCK</text>
<text x="116.7" y="46.4">VS_SI</text>
<text x="208.5" y="43.4">VS_C2</text>
<text x="77.8" y="52.2" transform="rotate(-90 77.8 52.2)">+5V</text>
<text x="115.4" y="49.2">VS_SO</text>
<text x="204" y="53.6" transform="rotate(-90 204 53.6)">+3V3</text>
<text x="83.4" y="55" transform="rotate(-90 83.4 55)">+3V3</text>
<text x="111.6" y="54.8">VS_DREQ</text>
<text x="51.1" y="63.5">GND</text>
<text x="73.4" y="62.5">GND</text>
<text x="121.7" y="62.6" transform="rotate(-90 121.7 62.6)">+3V3</text>
<text x="204" y="64.9" transform="rotate(-90 204 64.9)">+1V8</text>
<text x="116.1" y="70.7" transform="rotate(-90 116.1 70.7)">GND</text>
<text x="121.3" y="66">VS_R3</text>
<text x="124.1" y="71.3">100k</text>
<text x="44.4" y="75.2">I2S</text>
<text x="62.1" y="76.1" transform="rotate(-90 62.1 76.1)">VS_R9</text>
<text x="67.4" y="73.3" transform="rotate(-90 67.4 73.3)">100k</text>
<text x="70.5" y="76.1" transform="rotate(-90 70.5 76.1)">VS_R10</text>
<text x="75.8" y="73.3" transform="rotate(-90 75.8 73.3)">100k</text>
<text x="78.9" y="76.1" transform="rotate(-90 78.9 76.1)">VS_R11</text>
<text x="84.2" y="73.3" transform="rotate(-90 84.2 73.3)">100k</text>
<text x="87.4" y="76.1" transform="rotate(-90 87.4 76.1)">VS_R12</text>
<text x="92.7" y="73.3" transform="rotate(-90 92.7 73.3)">100k</text>
<text x="121.3" y="74.4">VS_R2</text>
<text x="96" y="78.9">I2S_LROUT</text>
<text x="96" y="81.7">I2S_MCLK</text>
<text x="116.1" y="79.1" transform="rotate(-90 116.1 79.1)">GND</text>
<text x="124.1" y="79.7">100k</text>
<text x="204" y="78.9" transform="rotate(-90 204 78.9)">+2V8</text>
<text x="96" y="84.5">I2S_SCLK</text>
<text x="96" y="87.3">I2S_SDATA</text>
<text x="63.5" y="97.8">VS_CR</text>
<text x="75" y="97.8">10uF</text>
<text x="90.7" y="96.9">VS_RR</text>
<text x="91" y="101.9">470</text>
<text x="42" y="106.8" transform="rotate(-90 42 106.8)">OUT</text>
<text x="63.9" y="106.2">VS_CL</text>
<text x="75" y="106.2">10u</text>
<text x="79.3" y="106.2">F</text>
<text x="91" y="105.3">VS_RL</text>
<text x="204" y="104.1" transform="rotate(-90 204 104.1)">GND</text>
<text x="91" y="110.3">470</text>
<text x="101.6" y="108.1">VS_GBUF</text>
<text x="106.7" y="113.1">0*</text>
<text x="58.9" y="115.8">10</text>
<text x="61.8" y="115.8">k</text>
<text x="65.9" y="115.8">10</text>
<text x="68.8" y="115.8">k</text>
<text x="76.1" y="117.9">2.2</text>
<text x="79.7" y="117.9">nF</text>
<text x="84.9" y="117.9">2</text>
<text x="86.3" y="117.9">.</text>
<text x="87.1" y="117.9">2nF</text>
<text x="114.2" y="116.5">22</text>
<text x="121.2" y="116.5">22</text>
<text x="128.2" y="116.5">10</text>
<text x="204" y="119" transform="rotate(-90 204 119)">AGND</text>
<text x="58.9" y="125" transform="rotate(-90 58.9 125)">VS_R7</text>
<text x="71.5" y="125" transform="rotate(-90 71.5 125)">VS_R8</text>
<text x="99.5" y="125.9" transform="rotate(-90 99.5 125.9)">VS_GND</text>
<text x="105.1" y="121.8" transform="rotate(-90 105.1 121.8)">0*</text>
<text x="113.6" y="125.2" transform="rotate(-90 113.6 125.2)">VS_R4</text>
<text x="120.6" y="125.2" transform="rotate(-90 120.6 125.2)">VS_R5</text>
<text x="127.6" y="125.2" transform="rotate(-90 127.6 125.2)">VS_R6</text>
<text x="134.6" y="121">1uF</text>
<text x="112.7" y="129.1">10nF 10nF 47nF</text>
<text x="132.7" y="126.3">VS_C6</text>
<text x="78.2" y="133.2" transform="rotate(-90 78.2 133.2)">VS_CR2</text>
<text x="85.2" y="132.7" transform="rotate(-90 85.2 132.7)">VS_CL2</text>
<text x="111.6" y="134">VS_C3VS_C4 VS_C5</text>
<text x="132.8" y="140.6">AGND</text>
<text x="206.3" y="156.4">+3V3</text>
<text x="231.5" y="156.4">+1V8</text>
<text x="263.8" y="156.4">+2V8</text>
<text x="211.3" y="162.6">VS_C7VS_C8VS_C9</text>
<text x="236.5" y="162.6">VS_C1V0S_C1V1S_C1V2S_C13</text>
<text x="268.8" y="162.6">VS_C1V4S_C15</text>
<text x="211.3" y="168.2">100n</text>
<text x="217.1" y="168.2">F100n</text>
<text x="224.1" y="168.2">F100nF</text>
<text x="236.5" y="168.2">100n</text>
<text x="242.3" y="168.2">F100n</text>
<text x="249.3" y="168.2">F100n</text>
<text x="256.3" y="168.2">F100nF</text>
<text x="268.8" y="168.2">100n</text>
<text x="274.6" y="168.2">F100nF</text>
<text x="206.8" y="174.2">GND</text>
<text x="232.1" y="174.2">GND</text>
<text x="263.2" y="174.2">AGND</text>
</g>
<g font-size="2.6" fill="#808080">
<text x="138.4" y="30.8">3</text>
<text x="144.9" y="32">RESET</text>
<text x="177" y="32">XTALO</text>
<text x="178.2" y="34.8">XTALI</text>
<text x="189.8" y="30.8">17</text>
<text x="189.8" y="33.6">18</text>
<text x="137.1" y="36.4">23</text>
<text x="137.1" y="39.2">13</text>
<text x="144.9" y="37.7">CS</text>
<text x="144.9" y="40.5">DCS</text>
<text x="179.5" y="40.5">VCO</text>
<text x="189.8" y="39.2">15</text>
<text x="137.1" y="42">28</text>
<text x="137.1" y="44.8">29</text>
<text x="137.1" y="47.6">30</text>
<text x="144.9" y="43.3">SCLK</text>
<text x="144.9" y="46.1">SI</text>
<text x="178.5" y="46.1">TEST</text>
<text x="189.8" y="44.8">32</text>
<text x="50.9" y="49">1</text>
<text x="50.9" y="51.8">2</text>
<text x="138.4" y="53.3">8</text>
<text x="144.9" y="48.9">SO</text>
<text x="175.8" y="51.7">IOVCC0</text>
<text x="189.8" y="50.4">6</text>
<text x="189.8" y="53.3">14</text>
<text x="50.9" y="54.7">3</text>
<text x="50.9" y="57.5">4</text>
<text x="137.1" y="58.9">26</text>
<text x="144.9" y="54.5">DREQ</text>
<text x="175.8" y="54.5">IOVCC1</text>
<text x="175.8" y="57.3">IOVCC2</text>
<text x="189.8" y="56.1">19</text>
<text x="137.1" y="61.7">27</text>
<text x="144.9" y="60.1">RX</text>
<text x="144.9" y="62.9">TX</text>
<text x="176.6" y="62.9">CVCC0</text>
<text x="176.6" y="65.7">CVCC1</text>
<text x="189.8" y="61.7">5</text>
<text x="189.8" y="64.5">7</text>
<text x="137.1" y="67.3">33</text>
<text x="137.1" y="70.1">34</text>
<text x="144.9" y="68.5">GPIO0</text>
<text x="144.9" y="71.3">GPIO1</text>
<text x="176.6" y="68.5">CVCC2</text>
<text x="176.6" y="71.3">CVCC3</text>
<text x="189.8" y="67.3">24</text>
<text x="189.8" y="70.1">31</text>
<text x="137.1" y="75.7">10</text>
<text x="138.4" y="72.9">9</text>
<text x="144.9" y="74.1">GPIO2</text>
<text x="144.9" y="76.9">GPIO3</text>
<text x="176.9" y="76.9">AVCC0</text>
<text x="189.8" y="75.7">38</text>
<text x="50.9" y="78.5">1</text>
<text x="50.9" y="81.3">2</text>
<text x="137.1" y="78.5">36</text>
<text x="137.1" y="81.3">25</text>
<text x="144.9" y="79.7">GPIO4</text>
<text x="144.9" y="82.5">GPIO5</text>
<text x="176.9" y="79.7">AVCC1</text>
<text x="176.9" y="82.5">AVCC2</text>
<text x="189.8" y="78.5">43</text>
<text x="189.8" y="81.3">45</text>
<text x="50.9" y="84.1">3</text>
<text x="50.9" y="86.9">4</text>
<text x="137.1" y="86.9">12</text>
<text x="137.3" y="84.1">11</text>
<text x="144.9" y="85.3">GPIO6</text>
<text x="144.9" y="88.1">GPIO7</text>
<text x="178" y="88.1">GND0</text>
<text x="189.8" y="86.9">4</text>
<text x="189.8" y="89.7">16</text>
<text x="138.4" y="92.5">1</text>
<text x="138.4" y="95.3">2</text>
<text x="144.9" y="93.7">MIC+/LINE1</text>
<text x="178" y="90.9">GND1</text>
<text x="178" y="93.7">GND2</text>
<text x="189.8" y="92.5">20</text>
<text x="189.8" y="95.3">21</text>
<text x="52.9" y="98.1">3</text>
<text x="52.9" y="100.9">5</text>
<text x="137.1" y="98.1">48</text>
<text x="144.9" y="96.6">MIC-</text>
<text x="144.9" y="99.4">LINE2</text>
<text x="178" y="96.5">GND3</text>
<text x="178" y="99.3">GND4</text>
<text x="189.8" y="98.1">22</text>
<text x="189.8" y="100.9">35</text>
<text x="52.9" y="106.5">2</text>
<text x="52.9" y="103.7">4</text>
<text x="137.1" y="103.7">46</text>
<text x="137.1" y="106.5">39</text>
<text x="144.9" y="105">LEFT</text>
<text x="144.9" y="107.8">RIGHT</text>
<text x="176.4" y="107.8">AGND0</text>
<text x="178" y="102.2">GND5</text>
<text x="189.8" y="106.5">37</text>
<text x="52.9" y="109.3">1</text>
<text x="137.1" y="109.3">42</text>
<text x="144.9" y="110.6">GBUF</text>
<text x="176.4" y="110.6">AGND1</text>
<text x="176.4" y="113.4">AGND2</text>
<text x="189.8" y="109.3">40</text>
<text x="189.8" y="112.1">41</text>
<text x="137.1" y="115">44</text>
<text x="144.9" y="116.2">RCAP</text>
<text x="176.4" y="116.2">AGND3</text>
<text x="189.8" y="115">47</text>
</g>
<text font-size="2.2" fill="#800000" x="58.2" y="157.4">(Dont use with USB powered speakers)</text>
</svg>
